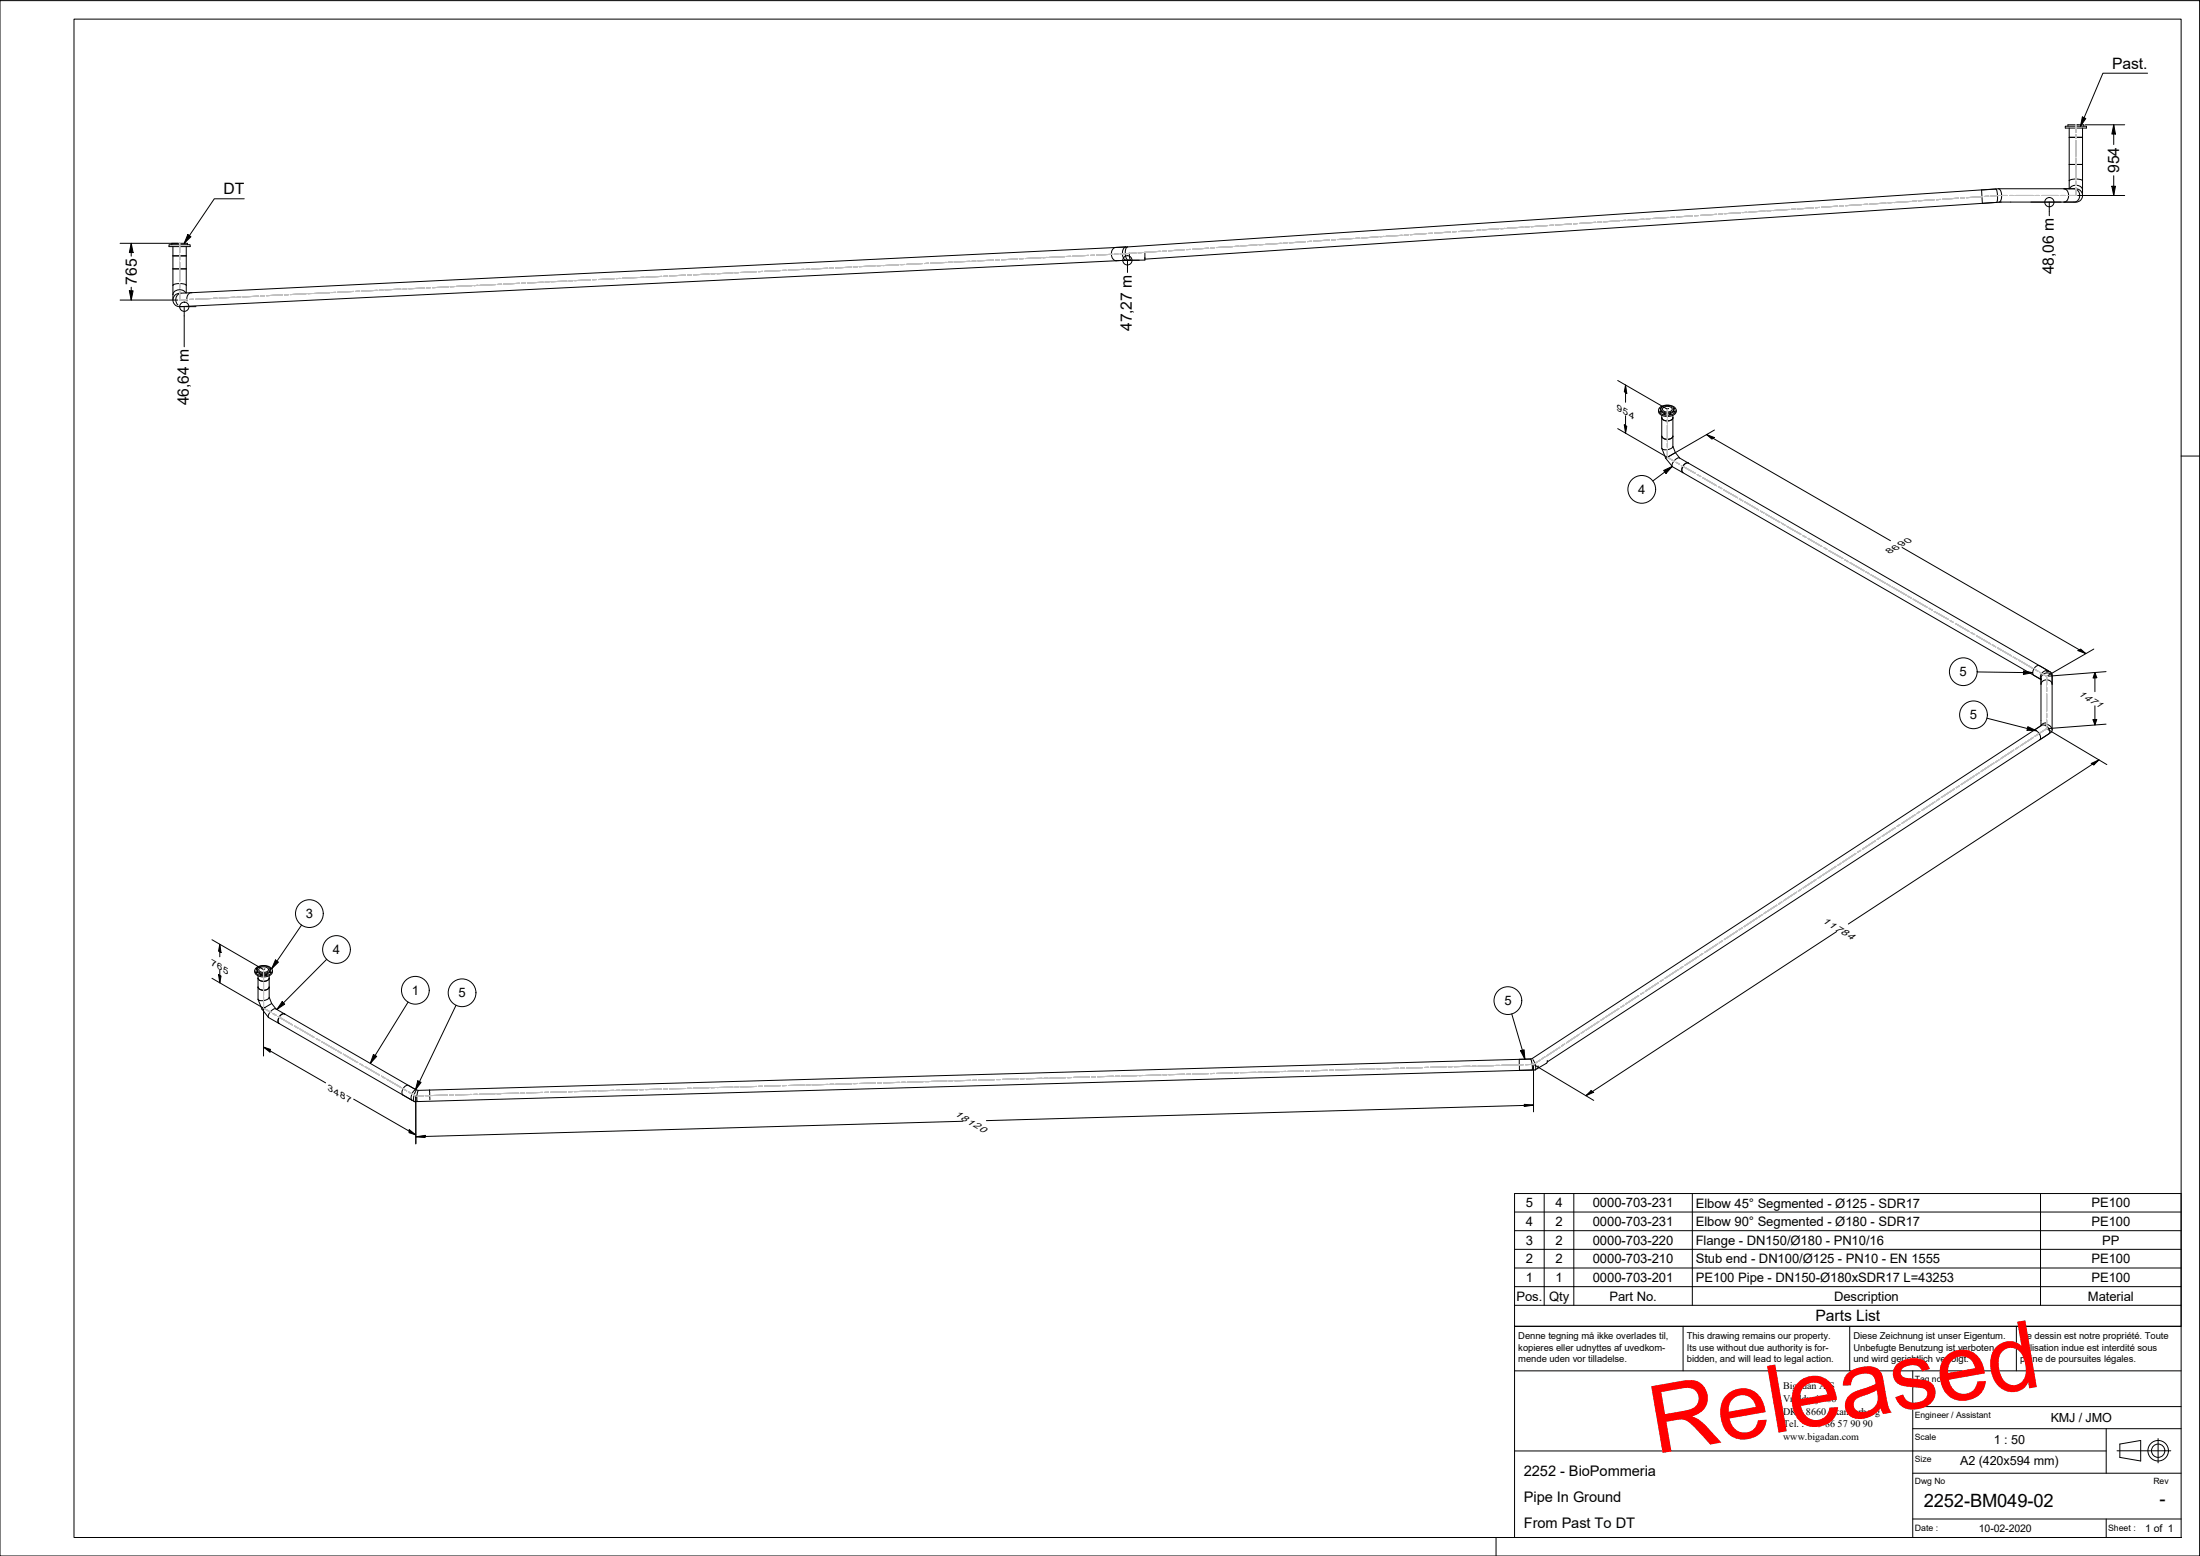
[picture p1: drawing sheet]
<svg xmlns="http://www.w3.org/2000/svg" width="594mm" height="420mm" viewBox="0 0 594 420" stroke-linecap="round" stroke-linejoin="round" font-family="sans-serif">
<!-- layer: 3D Sketch Geometry -->
<g fill="none" stroke="#c0c0c0" stroke-width=".27">
<path d="M560.6 33.7v2.1M560.6 36.4v1M560.6 37.9v4.3M432.5 59.9l-1.1 .1M437.4 59.6l-4.3 .3M439 59.5l-1 .1M443.9 59.2l-4.3 .3M445.6 59.1h-1.1M450.5 58.7l-4.3 .3M452.1 58.6l-1.1 .1M457 58.3l-4.3 .3M458.6 58.2l-1 .1"/>
<path d="M463.5 57.9l-4.3 .3M465.2 57.7l-1.1 .1M470.1 57.4l-4.4 .3M471.7 57.3l-1.1 .1M476.6 57l-4.3 .3M478.2 56.9h-1.1M483.2 56.6l-4.4 .3M484.8 56.4l-1.1 .1M489.7 56.1l-4.4 .3M491.3 56l-1.1 .1M496.2 55.7l-4.3 .3M497.8 55.6l-1.1 .1"/>
<path d="M502.8 55.2l-4.4 .3M504.4 55.2h-1.1M509.3 54.8l-4.4 .3M510.9 54.7l-1.1 .1M515.8 54.4l-4.3 .3M517.4 54.3l-1.1 .1M522.4 53.9l-4.4 .3M524 53.8l-1.1 .1M528.9 53.5l-4.4 .3M530.5 53.4l-1.1 .1M535.4 53.1l-4.4 .3M537 53h-1.1"/>
<path d="M542.1 52.8l-4.5 .1M542.6 52.8h1.2M544.4 52.8h4.6M549.6 52.8h1.2M551.3 52.8h4.6M556.5 52.8h1.2M560.6 42.7v1.1M560.6 44.3v4.3M560.6 49.1v1M560.6 50.7v2.1h-2.4M48.5 78.4v2.6l2.1-.1M48.5 65.7v2.5"/>
<path d="M48.5 68.9v1.2M48.5 70.8v5.1M48.5 76.5v1.3M69.8 80l-4.2 .2M71.5 79.9h-1.1M76.2 79.6l-4.2 .2M77.9 79.6h-1.1M82.6 79.3l-4.2 .2M84.2 79.2l-1 .1M89.1 79l-4.3 .2M90.6 79h-1M95.5 78.7l-4.3 .2"/>
<path d="M97.1 78.6l-1.1 .1M101.9 78.4l-4.3 .2M103.5 78.3l-1.1 .1M108.2 78.1l-4.2 .2M109.9 78l-1.1 .1M114.7 77.8l-4.3 .2M116.2 77.7h-1M121.1 77.5l-4.3 .2M122.7 77.4h-1.1M127.5 77.1l-4.3 .2M129.1 77l-1.1 .1M133.9 76.8l-4.3 .2"/>
<path d="M135.5 76.8h-1.1M140.3 76.5l-4.3 .2M141.9 76.4l-1.1 .1M146.7 76.2l-4.3 .2M148.3 76.1l-1.1 .1M153.1 75.9l-4.3 .2M154.7 75.8l-1.1 .1M159.5 75.6l-4.3 .2M161.1 75.5h-1.1M165.9 75.3l-4.3 .2M167.5 75.2h-1.1M172.3 74.9l-4.3 .2"/>
<path d="M173.9 74.8l-1.1 .1M178.7 74.6l-4.3 .2M180.3 74.5l-1.1 .1M185.1 74.3l-4.3 .2M186.7 74.3h-1.1M191.5 74l-4.3 .2M193.1 73.9l-1.1 .1M197.9 73.7l-4.3 .2M199.5 73.6l-1.1 .1M204.3 73.4l-4.3 .2M205.9 73.3l-1 .1M210.7 73.1l-4.3 .2"/>
<path d="M212.3 73h-1.1M217.1 72.7l-4.2 .2M218.7 72.7h-1.1M223.5 72.4l-4.3 .2M225.1 72.3l-1.1 .1M229.9 72.1l-4.3 .2M231.5 72.1h-1.1M236.3 71.8l-4.3 .2M237.9 71.7l-1 .1M242.7 71.5l-4.2 .2M244.3 71.4l-1.1 .1M249.1 71.2l-4.2 .2"/>
<path d="M250.7 71.1l-1.1 .1M255.5 70.9l-4.3 .2M257.1 70.8h-1.1M261.9 70.6l-4.3 .1M263.5 70.5h-1M268.3 70.2l-4.2 .2M269.9 70.1l-1 .1M274.7 69.9l-4.2 .2M276.3 69.9h-1M281.1 69.6l-4.2 .2M282.7 69.5l-1.1 .1M287.5 69.3l-4.2 .2"/>
<path d="M289.1 69.2l-1 .1M293.9 69l-4.3 .2M295.5 68.9l-1 .1M300.4 68.7l-4.3 .2M301.9 68.6h-1M306.8 68.3l-4.3 .3M308.4 68.2l-1.1 .1M313.3 67.9l-4.4 .3M315 67.8l-1.1 .1M319.8 67.4l-4.3 .3M321.5 67.4h-1.1M326.4 67l-4.4 .3"/>
<path d="M328 66.9l-1.1 .1M332.9 66.6l-4.4 .2M334.6 66.5h-1.1M339.4 66.1l-4.3 .3M341.1 66l-1.1 .1M346 65.7l-4.4 .3M347.6 65.6l-1.1 .1M352.5 65.3l-4.4 .3M354.1 65.2h-1M359 64.8l-4.3 .3M360.7 64.7l-1.1 .1M365.6 64.4l-4.4 .3"/>
<path d="M367.2 64.3h-1.1M372.1 64l-4.4 .3M373.7 63.8l-1 .1M378.6 63.5l-4.3 .3M380.3 63.4l-1.1 .1M385.1 63.1l-4.3 .3M386.8 63h-1.1M391.7 62.7l-4.4 .2M393.3 62.5l-1 .1M398.2 62.2l-4.3 .3M399.9 62.1l-1.1 .1M404.7 61.8l-4.3 .3"/>
<path d="M406.4 61.7l-1.1 .1M411.3 61.3l-4.3 .3M412.9 61.3h-1.1M417.8 60.9l-4.3 .3M419.4 60.8l-1 .1M424.3 60.5l-4.3 .2M426 60.4l-1.1 .1M430.9 60l-4.3 .3M52.2 80.8l-1 .1M57 80.6l-4.2 .2M58.6 80.5l-1 .1M63.5 80.3l-4.3 .2"/>
<path d="M65 80.2l-1 .1M450.3 110.5v2.1M450.3 113.2v1.1M450.3 114.8v4.4M450.3 119.7v1.1M450.3 121.3v2.2l1.9 1.1M452.6 124.8l1 .6M454 125.7l3.8 2.1M458.3 128.1l1 .6M459.7 128.9l3.8 2.2M464 131.4l.9 .6M465.4 132.2l3.8 2.2"/>
<path d="M469.7 134.7l.9 .6M471.1 135.5l3.8 2.2M475.4 138l.9 .5M476.8 138.8l3.8 2.2M481.1 141.3l.9 .5M482.5 142.1l3.8 2.2M486.7 144.6l1 .5M488.2 145.4l3.8 2.2M492.5 147.8l.9 .6M493.9 148.7l3.8 2.1M498.1 151.1l1 .6M499.6 151.9l3.7 2.2"/>
<path d="M503.8 154.4l1 .5M505.2 155.2l3.9 2.2M509.5 157.7l1 .5M510.9 158.5l3.8 2.2M515.2 161l1 .5M516.6 161.8l3.8 2.2M520.9 164.3l.9 .5M522.3 165.1l3.8 2.2M526.6 167.6l.9 .5M528 168.4l3.8 2.2M532.3 170.8l.9 .6M533.7 171.7l3.8 2.2"/>
<path d="M538 174.1l.9 .6M539.4 174.9l3.8 2.2M543.6 177.4l1 .6M545.1 178.2l3.8 2.2M549.1 199.1l-3.6 2.3M549.4 180.7l.9 .5M550.4 198.2l-.9 .6M550.8 181.5l1.9 1.1v2.4M552.7 194.4v2.4l-1.8 1.1M552.7 185.5v1.2M552.7 187.3v4.7M552.7 192.6v1.2"/>
<path d="M518.5 219.1l-.9 .6M522.5 216.5l-3.6 2.4M523.8 215.6l-.9 .6M527.8 213l-3.6 2.3M529.1 212.2l-.9 .5M533.1 209.5l-3.6 2.4M534.5 208.7l-.9 .6M538.4 206l-3.5 2.4M539.8 205.2l-.9 .6M543.8 202.6l-3.6 2.3M545.1 201.7l-.9 .6M490.5 237.4l-3.6 2.4"/>
<path d="M491.8 236.6l-.9 .6M495.8 233.9l-3.5 2.4M497.2 233.1l-.9 .6M501.1 230.5l-3.5 2.3M502.5 229.6l-.9 .6M506.5 227l-3.6 2.3M507.8 226.1l-.9 .6M511.8 223.5l-3.5 2.3M513.1 222.6l-.9 .6M517.1 220l-3.5 2.3M458.5 258.4l-3.5 2.3M459.8 257.5l-.9 .6"/>
<path d="M463.8 254.9l-3.5 2.3M465.2 254l-.9 .6M469.2 251.4l-3.6 2.3M470.5 250.5l-.9 .6M474.5 247.9l-3.5 2.3M475.8 247l-.9 .6M479.8 244.4l-3.6 2.3M481.2 243.5l-.9 .6M485.1 240.9l-3.5 2.3M486.5 240.1l-.9 .5M71.2 270.5v1.7l2 1.1M71.2 261.8v1.8"/>
<path d="M71.2 264v.8M71.2 265.3v3.5M71.2 269.2v.9M73.6 273.6l1 .6M75.1 274.5l3.9 2.3M79.5 277l1 .6M81 277.9l3.9 2.3M426.5 279.3l-3.5 2.3M427.9 278.4l-.9 .6M431.8 275.8l-3.5 2.3M433.2 274.9l-.9 .6M437.2 272.3l-3.6 2.3"/>
<path d="M438.5 271.4l-.9 .6M442.5 268.8l-3.5 2.3M443.9 268l-.9 .5M447.8 265.3l-3.5 2.4M449.2 264.5l-.9 .5M453.2 261.8l-3.6 2.4M454.5 261l-.9 .6M85.4 280.4l1 .6M86.8 281.3l4 2.2M91.2 283.8l1 .6M92.7 284.6l3.9 2.3M97.1 287.2l1 .6"/>
<path d="M98.6 288l3.9 2.3M103 290.6l1 .6M104.4 291.4l4 2.3M108.8 294l1 .6M110.3 294.9l2 1.1 2.1-.1M114.9 295.9h1.1M120.8 295.7l-4.3 .1M122.4 295.7h-1M127.3 295.5l-4.3 .2M128.9 295.5h-1.1M133.7 295.4l-4.3 .1M135.3 295.3l-1.1 .1"/>
<path d="M140.1 295.2l-4.3 .1M140.6 295.1h1.1M146.5 295l-4.3 .1M148.1 294.9l-1 .1M153 294.8l-4.3 .1M154.6 294.8h-1.1M159.4 294.6l-4.3 .2M159.9 294.6h1.1M165.8 294.4l-4.3 .2M167.4 294.4h-1.1M172.2 294.3l-4.3 .1M173.8 294.2l-1 .1"/>
<path d="M178.6 294.1l-4.2 .1M180.3 294l-1.1 .1M185 293.9l-4.2 .1M185.6 293.9h1M191.5 293.7l-4.3 .1M193.1 293.7h-1.1M197.9 293.5l-4.3 .2M199.5 293.5h-1.1M204.3 293.4l-4.3 .1M204.9 293.3h1M210.7 293.2l-4.2 .1M212.3 293.1l-1 .1"/>
<path d="M217.2 293l-4.3 .1M218.8 292.9l-1.1 .1M223.6 292.8l-4.3 .1M224.1 292.8h1.1M230 292.7h-4.3M231.6 292.6h-1.1M236.4 292.4l-4.2 .2M238 292.4h-1M242.9 292.3l-4.4 .1M244.4 292.2l-1 .1M249.3 292.1l-4.3 .1M249.8 292.1h1.1"/>
<path d="M255.7 291.9l-4.3 .1M257.3 291.8l-1.1 .1M262.1 291.7l-4.2 .1M263.7 291.7h-1.1M268.5 291.5l-4.3 .2M269.1 291.5h1M275 291.3l-4.3 .2M276.6 291.3h-1.1M281.4 291.2l-4.3 .1M283 291.1l-1.1 .1M287.8 291l-4.3 .1M289.4 291h-1.1"/>
<path d="M294.2 290.8l-4.3 .1M294.8 290.8h1M300.7 290.6l-4.3 .1M302.3 290.6h-1.1M307 290.4l-4.2 .2M308.7 290.4h-1.1M313.5 290.3l-4.3 .1M314 290.2h1.1M319.9 290.1l-4.3 .1M321.5 290l-1 .1M326.3 289.9l-4.3 .1M327.9 289.9h-1"/>
<path d="M332.7 289.7l-4.2 .2M334.3 289.7h-1M339.2 289.6h-4.3M340.8 289.5h-1.1M345.6 289.3l-4.3 .2M347.2 289.3h-1.1M352 289.2l-4.3 .1M353.6 289.1l-1 .1M358.4 289l-4.2 .1M359 289h1M364.9 288.8l-4.3 .1M366.5 288.8h-1.1"/>
<path d="M371.3 288.6l-4.3 .2M372.9 288.6h-1.1M377.7 288.5l-4.3 .1M378.2 288.4h1.1M384.1 288.3l-4.2 .1M385.7 288.2h-1.1M390.5 288.1l-4.3 .1M392.1 288l-1 .1M397 287.9l-4.3 .1M398.6 287.9h-1.1M403.4 287.7l-4.3 .2M403.9 287.7h1.1"/>
<path d="M409.8 287.5l-4.3 .2M411.4 287.5h-1.1M415.9 286.3l-1.8 1.1-2.2 .1M417.2 285.4l-.9 .6M421.2 282.8l-3.5 2.3M422.5 281.9l-.9 .6"/>
</g>
<!-- layer: Visible -->
<g fill="none" stroke="#000" stroke-width=".27">
<path d="M557.7 34.1h5.7v.5h-5.7zM558.4 34.1v-.4h4.3v.4M558.8 37.1h3.6M558.8 34.6v16.4M562.4 34.6v14.2M535.1 51.3l3.9-.2 .4 1.6-.2 1.9-3.9 .3zM539.2 54.7l-230 15.3M539.7 51h21a1.78 1.78 0 0 1 1.7 1.8 1.78 1.78 0 0 1-1.8 1.8h-20.3M539.7 51l.6 .5 .2 1.1-.2 1.5-.5 .5M539.7 51l-235.2 15.7M540.3 54.6h.1M540.3 54.6l-1.1 .1"/>
<path d="M557.3 51a1.93 1.93 0 0 1 1.3 1.7 1.93 1.93 0 0 1-1.2 1.9h-.1M558.8 48.8l.5-.3 .8-.2 1.7 .2 .6 .3M558.8 44.4h3.6M558.8 51l.8-.8 1.2-.2a1.47 1.47 0 0 1 1.6 1.4M560.1 51a1.82 1.82 0 0 1 1.5 1.8 1.82 1.82 0 0 1-1.5 1.8M562.4 48.8v4M45.6 66.1h5.8v.5h-5.8zM46.4 66.1v-.4h4.2v.4M46.7 77l.2-.2 1-.2h1.5l.7 .2 .2 .2M46.7 69.1h3.6M46.7 66.6v14.4M46.7 72.6h3.6"/>
<path d="M48.4 79.2h.3M48.9 79.2a1.84 1.84 0 0 0-1.4 1.3 1.84 1.84 0 0 0 .5 1.8M50.2 79.1l-.9-.7-1.3-.1a1.6 1.6 0 0 0-1.3 1.2M50.3 66.6v12.5M51.6 79l-3.2 .2M51.9 79a1.64 1.64 0 0 0-1.4 2.3M300.6 67.1l.7-.3 2.7-.1a2.12 2.12 0 0 0-.6 3l.8 .6-2.7 .1a2 2 0 0 1-.9-3.3zM304.2 70.3l-255.6 12.5a1.8 1.8 0 0 1-1.9-1.7 1.8 1.8 0 0 1 1.7-1.9M304.5 66.7l-.3 .1-.3 .7v1.3l.3 1 .5 .5M304.5 66.7l-252.9 12.3M304.6 70.3h.1M304.7 70.3h.1"/>
<path d="M305 68.3v1.2l.4 .8M309.2 68.3v1.9l-5 .1M447.9 110.7l.1 .8 .4 .5 1.9 .5 .9-.1 .9-.4 .5-.6v-.7M448.1 110.2l.6-.5 1.2-.3 1.2 .1 1.1 .5a1.1 1.1 0 0 1 .3 1.2 1.1 1.1 0 0 1-1 .7l-1.6 .2-.8-.1-.8-.5a.92 .92 0 0 1-.2-1.3zM448.5 110.5l.2 .8 .7 .4 .9 .1 .9-.2a.85 .85 0 0 0 .8-.9v-.2M448.5 110.2l-.3 .1 .3 .1M448.6 110l1.3-.5 1.4 .2a.89 .89 0 0 1 .7 1 .89 .89 0 0 1-1.1 .7l-1 .1-.9-.2a.8 .8 0 0 1-.4-1.3zM448.7 117.8l.3 .4 .9 .4 1.1-.1 .6-.3 .1-.4M448.7 112.8l.3 .5 1 .4 1.3-.3 .4-.6M448.7 112.1v9l.7 .4 1.3-.2 1-.7v-8.5M449 110.2l1-.5 1 .2a.71 .71 0 0 1 .5 .8 .71 .71 0 0 1-.9 .5l-1.1-.1a.62 .62 0 0 1-.5-.9zM449.3 111.8h.4z"/>
<path d="M452 111.1l.3 .2h-.3zM452 110.2l.3 .1-.3 .1M448.8 121.1l1 2.6M449.8 123.7l1.8 2.2M451.7 120.5l.7 1.7M452.4 122.2l-2.6 1.5M452.4 122.2l1.2 1.5M454.4 127.6l96.7 55.9-1.9-1.1-.3-.7 .1-.6 .5-.9 .6-.5h.6M455.9 125.1h-.6l-.8 .6-.3 .9v.7l.2 .3M455.9 125.1l-2.4-1.5-.9 .4-.9 .9-.2 1 2.9 1.7M455.9 125.1l97.8 56.4M549.2 197.2l2.1-1.4 .6-.1 1.1 .7 .4 .7 .1 .6-.3 .5-2.4 1.6 .2-.9-.3-.7-.7-.8z"/>
<path d="M551.1 184.8l.1-.1a1.52 1.52 0 0 1 1.5-1.1 1.52 1.52 0 0 1 1.4 1.2M551.3 195.9l-137.4 89.9-3.6 .2v3l3.4-.1 .1-1.3-.5-1.6-297.3 8.3M552.4 195.5l1.1 .5 .6 .7a.84 .84 0 0 1-.3 1.1l-136 89M552.5 181.4h.3a1.01 1.01 0 0 1 1.3 .8v14.9M552.5 195.2l-.9 .2-.4 .6M553.1 181.1h-.8l-.7 .4-.6 1.2 .1 .7M554.1 182.8v-.3a1.62 1.62 0 0 0-1.7-.7 1.62 1.62 0 0 0-1.3 1.3v12.9M68.8 262.1l.2 1 .8 .4 .9 .3 1.2-.1 1-.3 .6-.6 .1-.7M69 261.5l.7-.5 1-.3 1.6 .2 .9 .5a1.17 1.17 0 0 1 .2 1.3 1.17 1.17 0 0 1-1.2 .6l-1.6 .1-1.3-.4a.98 .98 0 0 1-.3-1.5zM69.4 261.8v.5l.3 .4 1 .4h.9l.9-.3 .4-.5v-.5M69.5 261.6h-.4l.3 .1M69.5 261.5l1.3-.7h.8l.8 .3a.84 .84 0 0 1 .5 1 .84 .84 0 0 1-.9 .6l-1 .1-1.1-.3a.72 .72 0 0 1-.4-1z"/>
<path d="M69.7 264.1l.4 .7 .7 .2 1.4-.2 .5-.7M69.7 266.5l.3 .5 .8 .4 1.2-.1 .6-.4 .1-.4M69.7 263.5v6.4l.4 .3h1.2l1.1-.5 .3-.4M69.7 269.9l1 2.6M69.9 261.5l.9-.4 1.3 .2a.65 .65 0 0 1 .3 .8 .65 .65 0 0 1-.7 .4l-.7 .1-.7-.2a.56 .56 0 0 1-.4-.9zM70.7 272.5l1.8 2.2M71.8 263.1l.3 .1-.2 .1zM72.7 263.5v5.8M72.7 269.3l.7 1.7M72.9 262.5l.3 .1h-.3zM72.9 261.6h.3l-.3 .1M73.4 271l-2.7 1.5"/>
<path d="M73.4 271l1.1 1.4M75.4 276.4l-3-1.7 .4-1.2 .6-.7 .7-.4h.3l38 21.9-2.1-1.2h-.5l-.6 .4-.6 .9-.1 .8 .3 .5M75.4 276.4l36.4 21M76.9 273.8l-.8 .1-.8 .9-.2 1 .3 .6M113 294.4l-.4 1.6 .1 1.4M116 294.3l.1 2.7M116 294.3l-4 .1-.5 .5-.4 .9-.1 .7 .3 .6M413.9 286.1l.7 1.5v1.3l-302.7 8.6-.2-.3v-.9l.6-1.6M415.3 287.8v.6l-.3 .2M417.8 286.3l-.2 .8-3 1.8"/>
<circle cx="448.4" cy="111.2" r=".14"/>
<circle cx="451" cy="111.9" r=".15"/>
<circle cx="69.4" cy="262.5" r=".15"/>
<circle cx="70.4" cy="263.1" r=".15"/>
</g>
<!-- layer: Symbol -->
<g fill="none" stroke="#000" stroke-width=".27">
<path d="M579.9 19.8h-12l-6.1 14.3M562.3 31.6l.9 .4-1.4 2.1zM66 53.7h-8.1l-8.2 12M50.7 63.3l.9 .6-1.9 1.8zM449.2 127l2.4-1.1-1.7 1.9zM451.6 125.9l-5.3 4M533.9 181.4l15 .3M536.5 193.9l13.4 3.4M546.4 181.1l2.5 .6-2.5 .4zM547.6 196.2l2.3 1.1-2.5-.1zM74.4 259.2l.8 .6-1.8 1.8zM81.4 249.8l-8 11.8"/>
<path d="M88.2 259l-13.4 13.6M76.2 270.5l.7 .6-2.1 1.5zM110.2 270.6l-10.2 16.5M123.1 271.4l-10.9 22.9M408.2 273.8l3.6 12.2M100.8 284.7l.9 .5-1.7 1.9zM112.8 291.8l.9 .5-1.5 2zM410.6 283.7l1-.2 .2 2.5zM409 327.3h180M409 332.3h180M409 337.4h180M417 322.3v30.2"/>
<path d="M425 322.3v30.2M457 322.3v30.2M551 322.3v30.2M409 347.4h180v-25.1h-180v30.2M409 352.5v5.6h180v-5.6M409 342.4h180M589 347.4v5.1h-180"/>
<circle cx="443.3" cy="132.1" r="3.7"/>
<circle cx="530.2" cy="181.4" r="3.7"/>
<circle cx="532.9" cy="193" r="3.7"/>
<circle cx="83.5" cy="246.7" r="3.7"/>
<circle cx="90.9" cy="256.4" r="3.7"/>
<circle cx="112.2" cy="267.4" r="3.7"/>
<circle cx="124.8" cy="268.1" r="3.7"/>
<circle cx="407.2" cy="270.2" r="3.7"/>
</g>
<!-- layer: Border -->
<path d="M0 .2h594v420h-594zM20 5.2h569v410h-569zM589 123.1h5M404 415.2v5" fill="none" stroke="#000" stroke-width=".27"/>
<!-- layer: Title -->
<g fill="none" stroke="#000" stroke-width=".27">
<path d="M454.5 358.1v12.1M499.5 358.1v12.1M544.5 358.1v12.1M589 358.1h-180v57.1M409 370.2h180M516.5 379.8h72.5M516.5 370.2v45M409 391.8h159.7M516.5 397.8h72.5M516.5 385.8h72.5M568.7 385.8v12M571.7 391.8h14.5"/>
<path d="M572.4 389.9l5.7-.9v5.5l-5.7-1zM582.8 388.5v6.5M516.5 410.2h72.5M568.7 410.2v5"/>
<circle cx="582.8" cy="391.7" r="2.77"/>
<circle cx="582.8" cy="391.7" r="1.8"/>
</g>
<!-- layer: Sketch Geometry -->
<path d="M48.6 82.8h1" fill="none" stroke="#000" stroke-width=".27"/>
<!-- layer: Dimension -->
<g fill="none" stroke="#000" stroke-width=".27">
<path d="M561 33.7h.1M563.1 33.7h10.6M570.8 33.7l.4 2.5h-.9zM570.8 33.7v5.3M548.4 54.6h8.2M553.4 54.6v3.7M561 52.8h12.7M570.3 50.3h.9l-.4 2.5zM570.8 47.5v5.3M32.4 65.7h15.6M34.9 78.5h1l-.5 2.5zM35.4 65.7l.5 2.5h-1z"/>
<path d="M35.4 65.7v3.5M35.4 77.6v3.4M304.5 70.3v3.3M304.7 70.3h2.9M32.4 81h15.6M49.7 82.8v10.8M50.1 82.8h2.8M436.8 115.7l13.5 7.8 12.7-7.4M436.8 102.7l13.5 7.8 .3-.2M438.6 114.7l.7 .4-.3 1.9zM439 104l.3 2.2-.7-.4zM439 104v4.6"/>
<path d="M439 112.3v4.7M460.8 117.3l2.2 .9-.7 .4zM460.8 117.3l49.7 28.7M513.6 147.8l49.6 28.7M561.1 175.7l.7-.4 1.4 1.2zM565.4 175.3l-12.4 7.1M553 197l15.9 9.5M565.2 194.4l1-.1-.5 1.4zM565.7 181.6l.5 1.4-1 .1zM565.7 181.6v5.2M565.7 190.6v5.1M568.7 195.5l-15.5 1.2"/>
<path d="M568.7 181.4l-15.5 1.2M564.7 206.2l2.1-1-1.4 1.3zM566.8 205.2l-67.7 44.3M57.2 253.7l14 8.1 .3-.2M59.4 255l.3 2.2-.7-.4zM59.4 255v3.4M496 251.5l-67.8 44.4M57.2 264.2l14 8 .3-.2-.3 .2v13M59 263.1l.7 .5-.3 1.8zM59.4 262v3.4M71.2 282.7l1.7 .6v.8zM71.2 282.7l16.7 9.7"/>
<path d="M95.5 296.8l16.8 9.7M112.3 296.2v12.6M112.6 295.7l-.3 .3v12.9M411.6 298.2l2.5 .2-2.5 .4zM414.1 298.4l-147.7 4.2M414.1 287.7v12.5M414.4 287.6l16 9.5M428.2 295.9l1.4-1.4 .8 .4zM110.5 305l1.8 1.5-1.8-.6zM112.3 307l2.5-.4v.6zM260.1 302.8l-147.8 4.2"/>
<circle cx="553.4" cy="54.6" r="1.25"/>
<circle cx="304.4" cy="70.3" r="1.25"/>
<circle cx="49.8" cy="82.8" r="1.25"/>
</g>
<g fill="#000">
<path d="M570.8 33.7l.4 2.5h-.9z" fill-rule="evenodd"/>
<path d="M570.3 50.3h.9l-.4 2.5z" fill-rule="evenodd"/>
<path d="M34.9 78.5h1l-.5 2.5z" fill-rule="evenodd"/>
<path d="M35.4 65.7l.5 2.5h-1z" fill-rule="evenodd"/>
<path d="M438.6 114.7l.7 .4-.3 1.9z" fill-rule="evenodd"/>
<path d="M439 104l.3 2.2-.7-.4z" fill-rule="evenodd"/>
<path d="M460.8 117.3l2.2 .9-.7 .4z" fill-rule="evenodd"/>
<path d="M561.1 175.7l.7-.4 1.4 1.2z" fill-rule="evenodd"/>
<path d="M565.2 194.4l1-.1-.5 1.4z" fill-rule="evenodd"/>
<path d="M565.7 181.6l.5 1.4-1 .1z" fill-rule="evenodd"/>
<path d="M564.7 206.2l2.1-1-1.4 1.3z" fill-rule="evenodd"/>
<path d="M59.4 255l.3 2.2-.7-.4z" fill-rule="evenodd"/>
<path d="M59 263.1l.7 .5-.3 1.8z" fill-rule="evenodd"/>
<path d="M71.2 282.7l1.7 .6v.8z" fill-rule="evenodd"/>
<path d="M411.6 298.2l2.5 .2-2.5 .4z" fill-rule="evenodd"/>
<path d="M428.2 295.9l1.4-1.4 .8 .4z" fill-rule="evenodd"/>
<path d="M110.5 305l1.8 1.5-1.8-.6z" fill-rule="evenodd"/>
<path d="M112.3 307l2.5-.4v.6z" fill-rule="evenodd"/>
</g>
<!-- layer: Symbol -->
<g fill="#000">
<path d="M562.3 31.6l.9 .4-1.4 2.1z" fill-rule="evenodd"/>
<path d="M50.7 63.3l.9 .6-1.9 1.8z" fill-rule="evenodd"/>
<path d="M449.2 127l2.4-1.1-1.7 1.9z" fill-rule="evenodd"/>
<path d="M546.4 181.1l2.5 .6-2.5 .4z" fill-rule="evenodd"/>
<path d="M547.6 196.2l2.3 1.1-2.5-.1z" fill-rule="evenodd"/>
<path d="M74.4 259.2l.8 .6-1.8 1.8z" fill-rule="evenodd"/>
<path d="M76.2 270.5l.7 .6-2.1 1.5z" fill-rule="evenodd"/>
<path d="M100.8 284.7l.9 .5-1.7 1.9z" fill-rule="evenodd"/>
<path d="M112.8 291.8l.9 .5-1.5 2z" fill-rule="evenodd"/>
<path d="M410.6 283.7l1-.2 .2 2.5z" fill-rule="evenodd"/>
</g>
<text font-size="25.5" fill="#f00" x="447" y="392.7" transform="rotate(-10 447 392.7)">Released</text>
<g font-size="5">
<text x="519.5" y="406.9">2252-BM049-02</text>
<text x="583.2" y="406.4">-</text>
</g>
<g font-size="4.2">
<text x="570.4" y="18.6">Past.</text>
<text x="572.3" y="46.7" transform="rotate(-90 572.3 46.7)">954</text>
<text x="60.4" y="52.5">DT</text>
<text x="36.9" y="76.8" transform="rotate(-90 36.9 76.8)">765</text>
<text x="554.6" y="74.1" transform="rotate(-90 554.6 74.1)">48,06 m</text>
<text x="305.6" y="89.5" transform="rotate(-90 305.6 89.5)">47,27 m</text>
<text x="51" y="109.5" transform="rotate(-90 51 109.5)">46,64 m</text>
<text x="490.3" y="356.8">Parts List</text>
</g>
<g font-size="3.9">
<text x="411.5" y="398.7">2252 - BioPommeria</text>
<text x="411.5" y="405.6">Pipe In Ground</text>
<text x="411.5" y="412.7">From Past To DT</text>
</g>
<g font-size="3.5">
<text x="442.3" y="133.4">4</text>
<text x="529.2" y="182.6">5</text>
<text x="532" y="194.3">5</text>
<text x="82.6" y="247.9">3</text>
<text x="89.9" y="257.6">4</text>
<text x="111.2" y="268.6">1</text>
<text x="123.8" y="269.3">5</text>
<text x="406.2" y="271.4">5</text>
<text x="412" y="326">5</text>
<text x="420" y="326.1">4</text>
<text x="430.1" y="326.1">0000-703-231</text>
<text x="457.9" y="326.1">Elbow 45° Segmented - Ø125 - SDR17</text>
<text x="564.8" y="326.1">PE100</text>
<text x="412" y="331">4</text>
<text x="420" y="331.1">2</text>
<text x="430.1" y="331.1">0000-703-231</text>
<text x="457.9" y="331.1">Elbow 90° Segmented - Ø180 - SDR17</text>
<text x="564.8" y="331.1">PE100</text>
<text x="412" y="336.1">3</text>
<text x="412" y="341.1">2</text>
<text x="420" y="336.1">2</text>
<text x="420" y="341.1">2</text>
<text x="430.1" y="336.1">0000-703-220</text>
<text x="430.1" y="341.1">0000-703-210</text>
<text x="457.9" y="336.2">Flange - DN150/Ø180 - PN10/16</text>
<text x="457.9" y="341.2">Stub end - DN100/Ø125 - PN10 - EN 1555</text>
<text x="564.8" y="341.1">PE100</text>
<text x="567.7" y="336.1">PP</text>
<text x="412" y="346.2">1</text>
<text x="420" y="346.2">1</text>
<text x="430.1" y="346.2">0000-703-201</text>
<text x="457.9" y="346.2">PE100 Pipe - DN150-Ø180xSDR17 L=43253</text>
<text x="564.8" y="346.2">PE100</text>
<text x="409.5" y="351.2">Pos.</text>
<text x="418.3" y="351.2">Qty</text>
<text x="434.6" y="351.2">Part No.</text>
<text x="495.3" y="351.2">Description</text>
<text x="563.8" y="351.2">Material</text>
</g>
<g font-size="3.4">
<text x="538.4" y="390">1 : 50</text>
<text x="553.8" y="384">KMJ / JMO</text>
<text x="529.3" y="395.6">A2 (420x594 mm)</text>
</g>
<g font-size="2.8">
<text x="534.4" y="413.6">10-02-2020</text>
<text x="579.2" y="413.6">1 of 1</text>
</g>
<g font-size="2.7">
<text x="481.5" y="375.2">Bigadan A/S</text>
<text x="481.5" y="378.6">Vroldvej168</text>
<text x="481.5" y="382">DK - 8660 Skanderborg</text>
<text x="481.5" y="385.4">Tel. : +45</text>
<text x="481.5" y="388.8">www.bigadan.com</text>
<text x="492.8" y="385.4">86</text>
<text x="496.2" y="385.4">57</text>
<text x="499.7" y="385.4">90</text>
<text x="503" y="385.4">90</text>
</g>
<g font-size="2.6">
<text x="561.1" y="187.8" transform="rotate(30 561.1 187.8)">1471</text>
<text x="492" y="249" transform="rotate(30 492 249)">1</text>
<text x="495.3" y="251" transform="rotate(30 495.3 251)">7</text>
<text x="497" y="251.9" transform="rotate(30 497 251.9)">8</text>
<text x="498.6" y="252.9" transform="rotate(30 498.6 252.9)">4</text>
</g>
<g font-size="2.5">
<text x="493.6" y="250.1" transform="rotate(30 493.6 250.1)">1</text>
<text x="257.6" y="301.2" transform="rotate(30 257.6 301.2)">1</text>
<text x="259.3" y="302.2" transform="rotate(30 259.3 302.2)">8</text>
<text x="260.9" y="303.1" transform="rotate(30 260.9 303.1)">1</text>
<text x="262.6" y="304.1" transform="rotate(30 262.6 304.1)">2</text>
<text x="264.2" y="305" transform="rotate(30 264.2 305)">0</text>
<text x="410" y="364.7">kopieres eller udnyttes af uvedkom-</text>
<text x="410" y="361.7">Denne tegning må ikke overlades til,</text>
<text x="455.5" y="361.7">This drawing remains our property.</text>
<text x="455.5" y="364.7">Its use without due authority is for-</text>
<text x="500.5" y="364.7">Unbefugte Benutzung ist verboten</text>
<text x="500.5" y="361.7">Diese Zeichnung ist unser Eigentum.</text>
<text x="545.5" y="364.7">utilisation indue est interdité sous</text>
<text x="545.5" y="361.7">Ce dessin est notre propriété. Toute</text>
<text x="410" y="367.9">mende uden vor tilladelse.</text>
<text x="455.5" y="367.9">bidden, and will lead to legal action.</text>
<text x="500.5" y="367.9">und wird gerichtlich verfolgt.</text>
<text x="545.5" y="367.9">peine de poursuites légales.</text>
</g>
<g font-size="2.4">
<text x="436.5" y="110.7" transform="rotate(30 436.5 110.7)">9</text>
<text x="438.1" y="111.6" transform="rotate(30 438.1 111.6)">5</text>
<text x="439.8" y="112.6" transform="rotate(30 439.8 112.6)">4</text>
<text x="510.2" y="149.6" transform="rotate(-30 510.2 149.6)">8</text>
<text x="511.9" y="148.7" transform="rotate(-30 511.9 148.7)">6</text>
<text x="513.5" y="147.7" transform="rotate(-30 513.5 147.7)">9</text>
<text x="515.2" y="146.8" transform="rotate(-30 515.2 146.8)">0</text>
<text x="56.9" y="260.5" transform="rotate(30 56.9 260.5)">7</text>
<text x="58.5" y="261.4" transform="rotate(30 58.5 261.4)">6</text>
<text x="60.2" y="262.4" transform="rotate(30 60.2 262.4)">5</text>
<text x="88.4" y="294.4" transform="rotate(30 88.4 294.4)">3</text>
<text x="90.1" y="295.3" transform="rotate(30 90.1 295.3)">4</text>
<text x="91.7" y="296.3" transform="rotate(30 91.7 296.3)">8</text>
<text x="93.4" y="297.2" transform="rotate(30 93.4 297.2)">7</text>
<text x="517.1" y="413.5">Date :</text>
<text x="569.3" y="413.5">Sheet :</text>
</g>
<g font-size="2.3">
<text x="517.1" y="373.2">Tag no.</text>
<text x="517.1" y="382.8">Engineer / Assistant</text>
<text x="517.1" y="388.8">Scale</text>
<text x="517.1" y="394.8">Size</text>
<text x="517.1" y="400.8">Dwg No</text>
<text x="581.5" y="400.8">Rev</text>
</g>
</svg>
